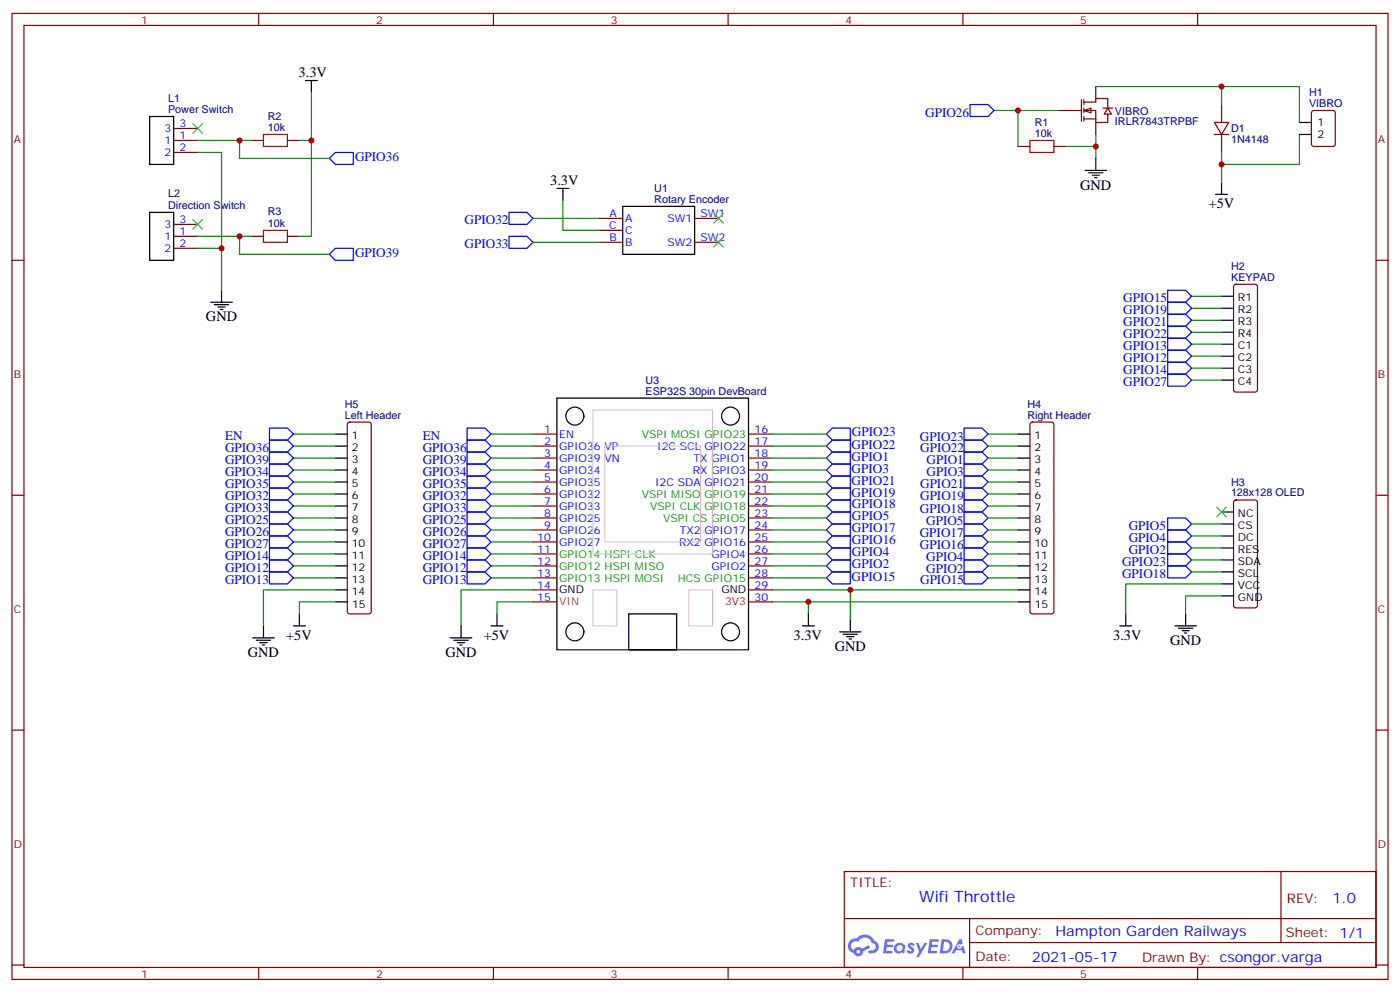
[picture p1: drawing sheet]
<svg xmlns="http://www.w3.org/2000/svg" width="412mm" height="292mm" viewBox="0 0 412 292" stroke-linecap="round" stroke-linejoin="round" font-family="sans-serif">
<g fill="none" stroke="#870000" stroke-width=".35">
<path d="M3.5 4h405.4v284.3h-405.4zM7.1 7.5h398.2v277.3h-398.2zM76.2 4v3.5M145.3 4v3.5M214.5 4v3.5M283.6 4v3.5M352.8 4v3.5M3.5 76.6h3.6M405.3 76.6h3.6M3.5 145.8h3.6M405.3 145.8h3.6M3.5 214.9h3.6"/>
<path d="M405.3 214.9h3.6M248.7 256.5h156.6v28.3h-156.6zM377.3 256.6v20.8M248.7 270.4h156.5M285.6 277.4h119.6M285.6 270.4v14.1M3.5 284.1h3.6M76.2 284.8v3.5M145.3 284.8v3.5M214.5 284.8v3.5M283.6 284.8v3.5M352.8 284.8v3.5"/>
<path d="M405.3 284.1h3.6"/>
</g>
<g fill="#5487ff">
<path d="M267.7 277.7a1.22 1.22 0 0 1 1.7 .3l-.4 .6a.47 .47 0 0 0-.3-.4 .47 .47 0 0 0-.5 .1l.1 .3a1.14 1.14 0 0 1 .8 1.7 1.14 1.14 0 0 1-1.9 0l-.2-.2 .5-.5 .7 .4a.29 .29 0 0 0 .3-.3 .29 .29 0 0 0-.2-.3 1.04 1.04 0 0 1-.6-1.7z"/>
<path d="M260.7 276.5h2.4l.3 .2-.2 .5h-1.8l-.1 .9h1.5l.3 .3-.3 .4h-1.6l-.2 1.1h1.7l.2 .4-.2 .3h-2.6z"/>
<path d="M273.8 276.5h2.4l.3 .2-.1 .5h-1.8l-.2 .9h1.6l.3 .3-.4 .4h-1.6l-.1 1.1h1.7l.2 .4-.2 .3h-2.6z"/>
<path d="M282.6 276.5h.7l.3 1.2-.6 .3a.69 .69 0 0 0-1 .3 .69 .69 0 0 0 .4 1 .69 .69 0 0 0 .9-.6l.5-.3 .6 2.2h-.8l-.2-.9h-1.8l-.5 .9h-.8z"/>
<path d="M269.8 277.6h.8l.6 1.8 1.1-1.8h.9l-2.6 4.1h-.8l.9-1.5z"/>
<path d="M277.4 276.5l-.6 4.1h1.3a2.11 2.11 0 0 0 2.5-2.1 2.11 2.11 0 0 0-2.5-2zM278.1 277.2a1.39 1.39 0 0 1 1.7 1.4 1.39 1.39 0 0 1-1.8 1.3h-.3z"/>
<path d="M263.7 278.1a1.54 1.54 0 0 0-.1 2.1 1.54 1.54 0 0 0 2.2 .2l.6 .2 .3-2.3-.2-.2-.4-.1a1.49 1.49 0 0 0-2.4 .1zM264 279.1a.94 .94 0 0 1 1.8 0 .94 .94 0 0 1-1.8 0z"/>
<path d="M250.4 276.8a2.18 2.18 0 0 0 1.1 3.8 1.44 1.44 0 0 0 1.6 .9 1.44 1.44 0 0 0 1.2-1.5l2-1-.5-.7-1.9 .9a1.47 1.47 0 0 0-2.4 .5 1.39 1.39 0 0 1-.7-2 1.39 1.39 0 0 1 2-.4 2.12 2.12 0 0 1 2.2-1.4 2.12 2.12 0 0 1 1.9 1.7 1.14 1.14 0 0 1 1.1 1.5 1.14 1.14 0 0 1-1.7 .7 .43 .43 0 0 0-.5 .3 .43 .43 0 0 0 .4 .5 1.98 1.98 0 0 0 2.5-1.2 1.98 1.98 0 0 0-1.2-2.5 3.1 3.1 0 0 0-5.3-.7l-.9 .1zM252.3 280.1a.55 .55 0 0 1 1.1 0 .55 .55 0 0 1-1.1 0z"/>
<circle cx="282.6" cy="278.6" r=".26"/>
</g>
<path d="M292.8 32.5h19.4M299.9 32.5v10.6M322.8 39.6v7M314 43.1h8.8M157 173.6h-21.2v10.6M157 177.2h-10.6v3.5M227.5 173.6h23v8.9M227.5 177.2h10.6v3.5" fill="none" stroke="#008700" stroke-width=".35"/>
<g fill="none" stroke="#000" stroke-width=".35">
<path d="M164 117.2h56.5v74.1h-56.5zM132.6 187.7h6.4M133.7 188.5h4.2M134.8 189.2h2.1M135.5 189.9h.7M135.8 184.2v3.5M144.6 184.2h3.6M146.4 180.7v3.5M185.2 180.7h14.1v10.6h-14.1zM236.4 184.2h3.5M238.1 180.7v3.5M247.3 186h6.3"/>
<path d="M248.4 186.7h4.2M249.4 187.4h2.1M250.1 188.1h.7M250.5 182.5v3.5"/>
<circle cx="169.3" cy="122.5" r="2.65"/>
<circle cx="215.2" cy="122.5" r="2.65"/>
<circle cx="169.3" cy="186" r="2.65"/>
<circle cx="215.2" cy="186" r="2.65"/>
</g>
<g fill="none" stroke="#870000" stroke-width=".35">
<path d="M299.9 43.1h3.5M310.4 43.1h3.6M157 138.4h7M157 134.8h7M157 131.3h7M157 127.8h7M220.5 138.4h7M220.5 134.8h7M220.5 131.3h7M220.5 127.8h7M157 159.5h7M157 156h7"/>
<path d="M157 152.5h7M157 148.9h7M157 145.4h7M157 141.9h7M220.5 159.5h7M220.5 156h7M220.5 152.5h7M220.5 148.9h7M220.5 145.4h7M220.5 141.9h7M157 177.2h7M157 173.6h7"/>
<path d="M157 170.1h7M157 166.6h7M157 163.1h7M220.5 177.2h7M220.5 173.6h7M220.5 170.1h7M220.5 166.6h7M220.5 163.1h7"/>
</g>
<path d="M174.6 120.7h35.3v42.4h-35.3zM178.2 131.3h28.2v28.2h-28.2zM174.6 173.6h7.1v10.6h-7.1zM202.8 173.6h7.1v10.6h-7.1z" fill="none" stroke="#ccc" stroke-width=".35"/>
<path d="M285.8 30.8h5.2l1.8 1.7-1.8 1.8h-5.2z" fill="none" stroke="#00f" stroke-width=".35"/>
<path d="M303.4 41.3h7v3.6h-7z" fill="none" stroke="#a10000" stroke-width=".35"/>
<g fill="#fff" stroke="#870000" stroke-width=".35">
<path d="M319.3 32.5l2.1-.7v1.4z"/>
<path d="M326.3 31.8l1.1 1.8h-2.1z"/>
</g>
<g fill="none" stroke="#870000" stroke-width=".35">
<path d="M51.2 37.8h7M312.2 32.5h6.4M318.6 29.4v6.3M319.3 30.1h3.5v-1.1h3.5v2.8M319.3 32.5h3.5v3.6h3.5v-2.5M319.3 35h3.5M319.3 29.4v1.4M319.3 31.8v1.4M319.3 34.3v1.4M322.8 25.5v3.5M322.8 36.1v3.5M324.9 31.8h2.8"/>
<path d="M357.7 36.1h4.2l-2.1 3.5zM357.7 39.6h4.2M359.8 30.8v5.3M359.8 39.6v5.3M386.5 32.7l.5-.2h5.6l.7 .5v9.4l-.4 .7h-5.9l-.7-.5v-9.4zM51.2 41.3h7M51.2 44.9h7M74.1 41.3h3.5M84.7 41.3h3.5M51.2 69.6h7M51.2 73.1h7M51.2 66h7"/>
<path d="M74.1 69.6h3.5M84.7 69.6h3.5M176.4 64.3h7M176.4 71.3h7M176.4 67.8h7M204.6 64.3h7.1M204.6 71.3h7.1M363.6 83.9l.5-.2h5.6l.5 .2 .2 .5v30.3l-.2 .5-.5 .2h-5.6l-.5-.2-.2-.5v-30.3zM102.5 124.5l.5-.3h5.7l.5 .3 .2 .5v55l-.3 .5-.4 .2h-5.7l-.5-.2-.2-.5v-55zM303.6 124.5l.5-.3h5.6l.5 .3 .2 .5v55l-.2 .5-.5 .2h-5.6l-.5-.2-.2-.5v-55zM363.6 147.4l.5-.2h5.6l.5 .2 .2 .5v30.3l-.2 .5-.5 .2h-5.6l-.5-.2-.2-.5v-30.3z"/>
</g>
<g fill="none" stroke="#00f" stroke-width=".35">
<path d="M97 46.6l1.8-1.7h5.3v3.5h-5.3zM97 74.9l1.8-1.8h5.3v3.5h-5.3zM149.9 62.5h5.3l1.8 1.8-1.8 1.7h-5.3zM149.9 69.6h5.3l1.8 1.7-1.8 1.8h-5.3zM344 85.4h5.2l1.8 1.8-1.8 1.8h-5.2zM344 89h5.2l1.8 1.7-1.8 1.8h-5.2zM344 92.5h5.2l1.8 1.8-1.8 1.7h-5.2zM344 96h5.2l1.8 1.8-1.8 1.8h-5.2zM344 99.6h5.2l1.8 1.7-1.8 1.8h-5.2zM344 103.1h5.2l1.8 1.7-1.8 1.8h-5.2zM344 106.6h5.2l1.8 1.8-1.8 1.7h-5.2zM344 110.1h5.2l1.8 1.8-1.8 1.8h-5.2z"/>
<path d="M79.4 126h5.3l1.7 1.8-1.7 1.7h-5.3zM79.4 136.6h5.3l1.7 1.8-1.7 1.7h-5.3zM79.4 133.1h5.3l1.7 1.7-1.7 1.8h-5.3zM79.4 129.5h5.3l1.7 1.8-1.7 1.8h-5.3zM137.6 129.5h5.3l1.7 1.8-1.7 1.8h-5.3zM137.6 133.1h5.3l1.7 1.7-1.7 1.8h-5.3zM137.6 136.6h5.3l1.7 1.8-1.7 1.7h-5.3zM137.6 126h5.3l1.7 1.8-1.7 1.7h-5.3zM243.4 131.3l1.8-1.8h5.3v3.6h-5.3zM243.4 127.8l1.8-1.8h5.3v3.5h-5.3zM243.4 134.8l1.8-1.7h5.3v3.5h-5.3zM245.2 136.6h5.3v3.5h-5.3l-1.8-1.7z"/>
<path d="M284 136.6h5.3l1.7 1.8-1.7 1.7h-5.3zM284 133.1h5.3l1.7 1.7-1.7 1.8h-5.3zM284 126h5.3l1.7 1.8-1.7 1.7h-5.3zM284 129.5h5.3l1.7 1.8-1.7 1.8h-5.3zM79.4 150.7h5.3l1.7 1.8-1.7 1.7h-5.3zM79.4 147.2h5.3l1.7 1.7-1.7 1.8h-5.3zM79.4 143.7h5.3l1.7 1.7-1.7 1.8h-5.3zM79.4 140.1h5.3l1.7 1.8-1.7 1.8h-5.3zM79.4 157.8h5.3l1.7 1.7-1.7 1.8h-5.3zM79.4 154.2h5.3l1.7 1.8-1.7 1.8h-5.3zM137.6 154.2h5.3l1.7 1.8-1.7 1.8h-5.3zM137.6 157.8h5.3l1.7 1.7-1.7 1.8h-5.3z"/>
<path d="M137.6 140.1h5.3l1.7 1.8-1.7 1.8h-5.3zM137.6 143.7h5.3l1.7 1.7-1.7 1.8h-5.3zM137.6 147.2h5.3l1.7 1.7-1.7 1.8h-5.3zM137.6 150.7h5.3l1.7 1.8-1.7 1.7h-5.3zM243.4 141.9l1.8-1.8h5.3v3.6h-5.3zM243.4 145.4l1.8-1.7h5.3v3.5h-5.3zM243.4 148.9l1.8-1.7h5.3v3.5h-5.3zM243.4 152.5l1.8-1.8h5.3v3.5h-5.3zM243.4 159.5l1.8-1.7h5.3v3.5h-5.3zM245.2 154.2h5.3v3.6h-5.3l-1.8-1.8zM284 157.8h5.3l1.7 1.7-1.7 1.8h-5.3zM284 154.2h5.3l1.7 1.8-1.7 1.8h-5.3z"/>
<path d="M284 150.7h5.3l1.7 1.8-1.7 1.7h-5.3zM284 147.2h5.3l1.7 1.7-1.7 1.8h-5.3zM284 143.7h5.3l1.7 1.7-1.7 1.8h-5.3zM284 140.1h5.3l1.7 1.8-1.7 1.8h-5.3zM344 152.5h5.2l1.8 1.7-1.8 1.8h-5.2zM344 156h5.2l1.8 1.8-1.8 1.7h-5.2zM344 159.5h5.2l1.8 1.8-1.8 1.8h-5.2zM79.4 168.3h5.3l1.7 1.8-1.7 1.8h-5.3zM79.4 164.8h5.3l1.7 1.8-1.7 1.7h-5.3zM79.4 161.3h5.3l1.7 1.8-1.7 1.7h-5.3zM137.6 161.3h5.3l1.7 1.8-1.7 1.7h-5.3zM137.6 164.8h5.3l1.7 1.8-1.7 1.7h-5.3z"/>
<path d="M137.6 168.3h5.3l1.7 1.8-1.7 1.8h-5.3zM243.4 166.6l1.8-1.8h5.3v3.5h-5.3zM243.4 163.1l1.8-1.8h5.3v3.5h-5.3zM245.2 168.3h5.3v3.6h-5.3l-1.8-1.8zM284 161.3h5.3l1.7 1.8-1.7 1.7h-5.3zM284 164.8h5.3l1.7 1.8-1.7 1.7h-5.3zM284 168.3h5.3l1.7 1.8-1.7 1.8h-5.3zM344 163.1h5.2l1.8 1.7-1.8 1.8h-5.2zM344 166.6h5.2l1.8 1.7-1.8 1.8h-5.2z"/>
</g>
<g fill="none" stroke="#008700" stroke-width=".35">
<path d="M91.7 27.2v42.4h-3.5M322.8 25.5h60v10.6M359.8 25.5v5.3M382.8 39.6v8.8h-23M58.2 44.9h7.1v28.2M58.2 41.3h15.9M70.6 41.3v5.3h26.4M88.2 41.3h3.5M165.8 59v8.8h10.6M359.8 44.9v8.8M58.2 73.1h7.1v12.3M58.2 69.6h15.9"/>
<path d="M70.6 69.6v5.3h26.4M157 64.3h19.4M157 71.3h19.4M351 87.2h8.8M351 90.7h8.8M351 94.3h8.8M351 97.8h8.8M351 101.3h8.8M351 104.8h8.8M351 108.4h8.8M351 111.9h8.8M86.4 131.3h12.4"/>
<path d="M86.4 127.8h12.4M86.4 134.8h12.4M86.4 138.4h12.4M144.6 131.3h12.4M144.6 127.8h12.4M144.6 134.8h12.4M144.6 138.4h12.4M227.5 131.3h15.9M227.5 127.8h15.9M227.5 134.8h15.9M227.5 138.4h15.9M291 131.3h8.9"/>
<path d="M291 127.8h8.9M291 134.8h8.9M291 138.4h8.9M86.4 156h12.4M86.4 159.5h12.4M86.4 141.9h12.4M86.4 145.4h12.4M86.4 148.9h12.4M86.4 152.5h12.4M144.6 156h12.4M144.6 159.5h12.4M144.6 141.9h12.4"/>
<path d="M144.6 145.4h12.4M144.6 148.9h12.4M144.6 152.5h12.4M227.5 156h15.9M227.5 159.5h15.9M227.5 141.9h15.9M227.5 145.4h15.9M227.5 148.9h15.9M227.5 152.5h15.9M291 156h8.9M291 159.5h8.9M291 141.9h8.9"/>
<path d="M291 145.4h8.9M291 148.9h8.9M291 152.5h8.9M351 157.8h8.8M351 154.2h8.8M86.4 163.1h12.4M86.4 166.6h12.4M86.4 170.1h12.4M98.8 177.2h-10.6v3.5M98.8 173.6h-21.2v10.6M144.6 163.1h12.4M144.6 166.6h12.4"/>
<path d="M144.6 170.1h12.4M227.5 163.1h15.9M227.5 166.6h15.9M227.5 170.1h15.9M238.1 177.2h61.8M250.5 173.6h49.4M291 163.1h8.9M291 166.6h8.9M291 170.1h8.9M351 168.3h8.8M351 164.8h8.8M351 161.3h8.8"/>
<path d="M359.8 175.4h-10.6v5.3M359.8 171.9h-28.2v8.8"/>
</g>
<g fill="none" stroke="#000" stroke-width=".35">
<path d="M44.1 34.3h7.1v14.1h-7.1zM90 23.7h3.5M91.7 23.7v3.5M382.8 36.1h3.5M382.8 39.6h3.5M164 55.5h3.6M165.8 55.5v3.5M319.6 50.2h6.4M320.7 50.9h4.2M321.7 51.6h2.1M322.4 52.3h.7M322.8 46.6v3.6"/>
<path d="M358.1 57.2h3.5M359.8 53.7v3.5M44.1 62.5h7.1v14.1h-7.1zM183.4 60.7h21.2v14.2h-21.2zM62.1 89h6.3M63.1 89.7h4.3M64.2 90.4h2.1M64.9 91.1h.7M65.3 85.4v3.6M359.8 87.2h3.6M359.8 90.7h3.6M359.8 94.3h3.6"/>
<path d="M359.8 97.8h3.6M359.8 101.3h3.6M359.8 104.8h3.6M359.8 108.4h3.6M359.8 111.9h3.6M98.8 127.8h3.5M98.8 131.3h3.5M98.8 134.8h3.5M98.8 138.4h3.5M299.9 127.8h3.5M299.9 131.3h3.5M299.9 134.8h3.5"/>
<path d="M299.9 138.4h3.5M98.8 141.9h3.5M98.8 145.4h3.5M98.8 148.9h3.5M98.8 152.5h3.5M98.8 156h3.5M98.8 159.5h3.5M299.9 141.9h3.5M299.9 145.4h3.5M299.9 148.9h3.5M299.9 152.5h3.5M299.9 156h3.5"/>
<path d="M299.9 159.5h3.5M359.8 150.7h3.6M359.8 154.2h3.6M359.8 157.8h3.6M98.8 163.1h3.5M98.8 166.6h3.5M98.8 170.1h3.5M98.8 173.6h3.5M98.8 177.2h3.5M299.9 163.1h3.5M299.9 166.6h3.5M299.9 170.1h3.5"/>
<path d="M299.9 173.6h3.5M299.9 177.2h3.5M359.8 161.3h3.6M359.8 164.8h3.6M359.8 168.3h3.6M359.8 171.9h3.6M359.8 175.4h3.6M74.4 187.7h6.4M75.5 188.5h4.2M76.6 189.2h2.1M77.3 189.9h.7M77.6 184.2v3.5"/>
<path d="M86.4 184.2h3.6M88.2 180.7v3.5M329.8 184.2h3.6M331.6 180.7v3.5M346.1 184.2h6.3M347.1 184.9h4.3M348.2 185.6h2.1M348.9 186.3h.7M349.2 180.7v3.5"/>
</g>
<path d="M56.8 36.4l2.8 2.8M59.6 36.4l-2.8 2.8M56.8 64.6l2.8 2.9M59.6 64.6l-2.8 2.9M210.3 62.9l2.8 2.8M210.3 69.9l2.8 2.8M213.1 62.9l-2.8 2.8M213.1 69.9l-2.8 2.8M358.4 149.3l2.8 2.8M361.2 149.3l-2.8 2.8" fill="none" stroke="#3c3" stroke-width=".35"/>
<path d="M77.6 39.6h7.1v3.5h-7.1zM77.6 67.8h7.1v3.5h-7.1z" fill="none" stroke="#a10000" stroke-width=".35"/>
<g fill="#c00">
<circle cx="322.8" cy="43.1" r=".88"/>
<circle cx="299.9" cy="32.5" r=".88"/>
<circle cx="359.8" cy="25.5" r=".88"/>
<circle cx="359.8" cy="48.4" r=".88"/>
<circle cx="65.3" cy="73.1" r=".88"/>
<circle cx="91.7" cy="41.3" r=".88"/>
<circle cx="70.6" cy="41.3" r=".88"/>
<circle cx="70.6" cy="69.6" r=".88"/>
<circle cx="250.5" cy="173.6" r=".88"/>
<circle cx="238.1" cy="177.2" r=".88"/>
</g>
<text font-size="4.6" fill="#00f" x="270.8" y="265.6">Wifi Throttle</text>
<g font-size="4.2">
<text x="88" y="22.7">3.3V</text>
<text x="162.1" y="54.4">3.3V</text>
<text x="318.2" y="55.8">GND</text>
<text x="356" y="61.1">+5V</text>
<text x="60.7" y="94.6">GND</text>
<text x="84.3" y="188.2">+5V</text>
<text x="142.5" y="188.2">+5V</text>
<text x="233.8" y="188.2">3.3V</text>
<text x="245.9" y="191.6">GND</text>
<text x="327.9" y="188.2">3.3V</text>
<text x="344.7" y="189.9">GND</text>
<text x="73" y="193.4">GND</text>
<text x="131.2" y="193.4">GND</text>
</g>
<g font-size="4.2" fill="#00f">
<text x="392.5" y="265.8">1.0</text>
<text x="310.9" y="275.4">Hampton Garden Railways</text>
<text x="304" y="283.2">2021-05-17</text>
</g>
<g font-size="3.9" fill="#00f">
<text x="272.5" y="34.3">GPIO26</text>
<text x="104.6" y="47.4">GPIO36</text>
<text x="136.9" y="66">GPIO32</text>
<text x="104.6" y="75.6">GPIO39</text>
<text x="136.9" y="73.1">GPIO33</text>
<text x="330.9" y="89">GPIO15</text>
<text x="330.9" y="92.5">GPIO19</text>
<text x="330.9" y="96">GPIO21</text>
<text x="330.9" y="99.6">GPIO22</text>
<text x="330.9" y="103.1">GPIO13</text>
<text x="330.9" y="106.6">GPIO12</text>
<text x="330.9" y="110.1">GPIO14</text>
<text x="330.9" y="113.7">GPIO27</text>
<text x="66.3" y="129.5">EN</text>
<text x="124.5" y="129.5">EN</text>
<text x="251" y="128.3">GPIO23</text>
<text x="271" y="129.9">GPIO23</text>
<text x="66.3" y="136.6">GPIO39</text>
<text x="66.3" y="133.1">GPIO36</text>
<text x="124.5" y="133.1">GPIO36</text>
<text x="124.5" y="136.6">GPIO39</text>
<text x="250.9" y="132.1">GPIO22</text>
<text x="250.9" y="135.6">GPIO1</text>
<text x="271.1" y="133.1">GPIO22</text>
<text x="272.9" y="136.6">GPIO1</text>
<text x="66.3" y="143.7">GPIO35</text>
<text x="66.3" y="140.1">GPIO34</text>
<text x="124.5" y="140.1">GPIO34</text>
<text x="124.5" y="143.7">GPIO35</text>
<text x="250.9" y="142.7">GPIO21</text>
<text x="250.9" y="139.2">GPIO3</text>
<text x="271" y="143.7">GPIO21</text>
<text x="272.9" y="140.1">GPIO3</text>
<text x="66.3" y="147.2">GPIO32</text>
<text x="124.5" y="147.2">GPIO32</text>
<text x="250.9" y="146.2">GPIO19</text>
<text x="251" y="149.4">GPIO18</text>
<text x="271" y="147.2">GPIO19</text>
<text x="66.3" y="154.2">GPIO25</text>
<text x="66.3" y="150.7">GPIO33</text>
<text x="124.5" y="150.7">GPIO33</text>
<text x="124.5" y="154.2">GPIO25</text>
<text x="251" y="153">GPIO5</text>
<text x="271" y="151">GPIO18</text>
<text x="272.8" y="154.6">GPIO5</text>
<text x="332.5" y="156">GPIO5</text>
<text x="66.3" y="161.3">GPIO27</text>
<text x="66.3" y="157.8">GPIO26</text>
<text x="124.5" y="157.8">GPIO26</text>
<text x="124.5" y="161.3">GPIO27</text>
<text x="251" y="156.5">GPIO17</text>
<text x="251" y="160">GPIO16</text>
<text x="271" y="158.1">GPIO17</text>
<text x="271" y="161.6">GPIO16</text>
<text x="332.5" y="159.5">GPIO4</text>
<text x="66.3" y="164.8">GPIO14</text>
<text x="124.5" y="164.8">GPIO14</text>
<text x="251" y="167.1">GPIO2</text>
<text x="251" y="163.5">GPIO4</text>
<text x="272.8" y="165.1">GPIO4</text>
<text x="330.5" y="166.6">GPIO23</text>
<text x="332.5" y="163.1">GPIO2</text>
<text x="66.3" y="171.9">GPIO13</text>
<text x="66.3" y="168.3">GPIO12</text>
<text x="124.5" y="168.3">GPIO12</text>
<text x="124.5" y="171.9">GPIO13</text>
<text x="250.9" y="170.9">GPIO15</text>
<text x="271" y="171.9">GPIO15</text>
<text x="272.8" y="168.7">GPIO2</text>
<text x="330.5" y="170.1">GPIO18</text>
</g>
<g font-size="3.9" fill="#800">
<text x="250.5" y="261.1">TITLE:</text>
<text x="379.1" y="265.8">REV:</text>
<text x="287.4" y="275.3">Company:</text>
<text x="378.7" y="275.9">Sheet: 1/1</text>
<text x="287.4" y="283">Date:</text>
<text x="336.4" y="283.1">Drawn By: csongor.varga</text>
</g>
<g font-size="3.2" fill="#800">
<text x="41.6" y="6.9">1</text>
<text x="110.8" y="6.9">2</text>
<text x="179.9" y="6.9">3</text>
<text x="249.1" y="6.9">4</text>
<text x="318.2" y="6.9">5</text>
<text x="4.1" y="42.1">A</text>
<text x="405.9" y="42.1">A</text>
<text x="4.1" y="111.2">B</text>
<text x="405.9" y="111.2">B</text>
<text x="4.1" y="180.3">C</text>
<text x="405.9" y="180.3">C</text>
<text x="4.1" y="249.5">D</text>
<text x="405.9" y="249.5">D</text>
<text x="41.6" y="287.8">1</text>
<text x="110.8" y="287.8">2</text>
<text x="179.9" y="287.8">3</text>
<text x="249.1" y="287.8">4</text>
<text x="318.2" y="287.8">5</text>
</g>
<g font-size="3.2" fill="#000080">
<text x="49.5" y="29.9">L1</text>
<text x="385.6" y="28.4">H1</text>
<text x="49.5" y="33.2">Power Switch</text>
<text x="78.9" y="35.2">R2</text>
<text x="328.4" y="33.7">VIBRO</text>
<text x="385.6" y="31.5">VIBRO</text>
<text x="78.9" y="38.5">10k</text>
<text x="304.8" y="40.3">10k</text>
<text x="304.8" y="37.2">R1</text>
<text x="328.4" y="36.9">IRLR7843TRPBF</text>
<text x="362.7" y="39">D1</text>
<text x="362.7" y="42.1">1N4148</text>
<text x="49.5" y="58.1">L2</text>
<text x="192.7" y="59.7">Rotary Encoder</text>
<text x="192.7" y="56.5">U1</text>
<text x="49.5" y="61.5">Direction Switch</text>
<text x="78.9" y="63.4">R3</text>
<text x="78.9" y="66.7">10k</text>
<text x="362.7" y="82.6">KEYPAD</text>
<text x="362.7" y="79.5">H2</text>
<text x="190.2" y="112.9">U3</text>
<text x="190.2" y="116.1">ESP32S 30pin DevBoard</text>
<text x="101.6" y="123.2">Left Header</text>
<text x="101.6" y="120.1">H5</text>
<text x="302.7" y="123.2">Right Header</text>
<text x="302.7" y="120.1">H4</text>
<text x="362.6" y="143">H3</text>
<text x="362.6" y="146.1">128x128 OLED</text>
</g>
<g font-size="3.2" fill="#00f">
<text x="48.4" y="38.9">3</text>
<text x="52.9" y="41">1</text>
<text x="52.9" y="37.5">3</text>
<text x="48.4" y="42.4">1</text>
<text x="48.4" y="45.9">2</text>
<text x="52.9" y="44.5">2</text>
<text x="52.9" y="65.7">3</text>
<text x="179.5" y="63.9">A</text>
<text x="184.1" y="65.3">A</text>
<text x="196.6" y="65.3">SW1</text>
<text x="206.4" y="63.9">SW1</text>
<text x="48.4" y="70.6">1</text>
<text x="48.4" y="67.1">3</text>
<text x="52.9" y="69.2">1</text>
<text x="179.5" y="67.5">C</text>
<text x="179.5" y="71">B</text>
<text x="184.1" y="68.9">C</text>
<text x="206.4" y="71">SW2</text>
<text x="48.4" y="74.2">2</text>
<text x="52.9" y="72.7">2</text>
<text x="184.1" y="72.4">B</text>
<text x="196.6" y="72.4">SW2</text>
<text x="160.3" y="131">2</text>
<text x="160.3" y="127.4">1</text>
<text x="164.7" y="128.8">EN</text>
<text x="222.2" y="131">17</text>
<text x="222.2" y="127.4">16</text>
<text x="160.3" y="134.5">3</text>
<text x="164.7" y="135.9">GPIO39 VN</text>
<text x="164.7" y="132.4">GPIO36 VP</text>
<text x="193.6" y="132.4">I2C SCL GPIO22</text>
<text x="204.3" y="135.9">TX GPIO1</text>
<text x="222.2" y="134.5">18</text>
<text x="160.3" y="141.5">5</text>
<text x="160.3" y="138">4</text>
<text x="164.7" y="142.9">GPIO35</text>
<text x="164.7" y="139.4">GPIO34</text>
<text x="193" y="142.9">I2C SDA GPIO21</text>
<text x="204.1" y="139.4">RX GPIO3</text>
<text x="222.2" y="141.5">20</text>
<text x="222.2" y="138">19</text>
<text x="160.3" y="148.6">7</text>
<text x="160.3" y="145.1">6</text>
<text x="164.7" y="146.5">GPIO32</text>
<text x="222.2" y="148.6">22</text>
<text x="222.2" y="145.1">21</text>
<text x="160.3" y="155.6">9</text>
<text x="160.3" y="152.1">8</text>
<text x="164.7" y="153.5">GPIO25</text>
<text x="164.7" y="150">GPIO33</text>
<text x="222.2" y="155.6">24</text>
<text x="222.2" y="152.1">23</text>
<text x="158.2" y="159.2">10</text>
<text x="164.7" y="160.6">GPIO27</text>
<text x="164.7" y="157.1">GPIO26</text>
<text x="200" y="160.6">RX2 GPIO16</text>
<text x="200.3" y="157.1">TX2 GPIO17</text>
<text x="222.2" y="159.2">25</text>
<text x="158.2" y="166.2">12</text>
<text x="158.2" y="162.7">11</text>
<text x="209.6" y="167.6">GPIO2</text>
<text x="209.6" y="164.1">GPIO4</text>
<text x="222.2" y="166.2">27</text>
<text x="222.2" y="162.7">26</text>
<text x="158.2" y="173.3">14</text>
<text x="158.2" y="169.8">13</text>
<text x="222.2" y="173.3">29</text>
<text x="222.2" y="169.8">28</text>
<text x="158.2" y="176.8">15</text>
<text x="222.2" y="176.8">30</text>
</g>
<g font-size="3.2">
<text x="388.1" y="37.1">1</text>
<text x="388.1" y="40.6">2</text>
<text x="364.7" y="88.6">R1</text>
<text x="364.7" y="92.1">R2</text>
<text x="364.7" y="95.7">R3</text>
<text x="364.7" y="99.2">R4</text>
<text x="364.7" y="102.7">C1</text>
<text x="364.7" y="106.3">C2</text>
<text x="364.7" y="109.8">C3</text>
<text x="364.7" y="113.3">C4</text>
<text x="103.6" y="129.2">1</text>
<text x="304.7" y="129.2">1</text>
<text x="103.6" y="132.7">2</text>
<text x="103.6" y="136.2">3</text>
<text x="304.7" y="132.7">2</text>
<text x="304.7" y="136.2">3</text>
<text x="103.6" y="139.8">4</text>
<text x="103.6" y="143.3">5</text>
<text x="304.7" y="139.8">4</text>
<text x="304.7" y="143.3">5</text>
<text x="103.6" y="146.8">6</text>
<text x="304.7" y="146.8">6</text>
<text x="103.6" y="150.4">7</text>
<text x="103.6" y="153.9">8</text>
<text x="304.7" y="150.4">7</text>
<text x="304.7" y="153.9">8</text>
<text x="364.7" y="152.1">NC</text>
<text x="364.7" y="155.6">CS</text>
<text x="103.6" y="157.4">9</text>
<text x="103.6" y="160.9">10</text>
<text x="304.7" y="157.4">9</text>
<text x="304.7" y="160.9">10</text>
<text x="364.7" y="159.2">DC</text>
<text x="103.6" y="164.5">11</text>
<text x="103.6" y="168">12</text>
<text x="304.7" y="164.5">11</text>
<text x="304.7" y="168">12</text>
<text x="364.7" y="162.7">RES</text>
<text x="364.7" y="166.2">SDA</text>
<text x="103.6" y="171.5">13</text>
<text x="304.7" y="171.5">13</text>
<text x="364.7" y="169.8">SCL</text>
<text x="364.7" y="173.3">VCC</text>
<text x="103.6" y="175">14</text>
<text x="103.7" y="178.9">15</text>
<text x="164.7" y="174.7">GND</text>
<text x="212.5" y="174.7">GND</text>
<text x="304.7" y="175">14</text>
<text x="304.8" y="178.9">15</text>
<text x="364.7" y="176.8">GND</text>
</g>
<g font-size="3.2" fill="#090">
<text x="189.1" y="128.8">VSPI MOSI GPIO23</text>
<text x="189.1" y="146.5">VSPI MISO GPIO19</text>
<text x="191.5" y="150">VSPI CLK GPIO18</text>
<text x="195.4" y="153.5">VSPI CS GPIO5</text>
<text x="164.7" y="167.6">GPIO12 HSPI MISO</text>
<text x="164.7" y="164.1">GPIO14 HSPI CLK</text>
<text x="164.7" y="171.2">GPIO13 HSPI MOSI</text>
<text x="199.7" y="171.2">HCS GPIO15</text>
</g>
<text font-size="3.2" fill="#f60" x="164.7" y="178.2">VIN</text>
<text font-size="3.2" fill="#f00" x="213.6" y="178.2">3V3</text>
</svg>
